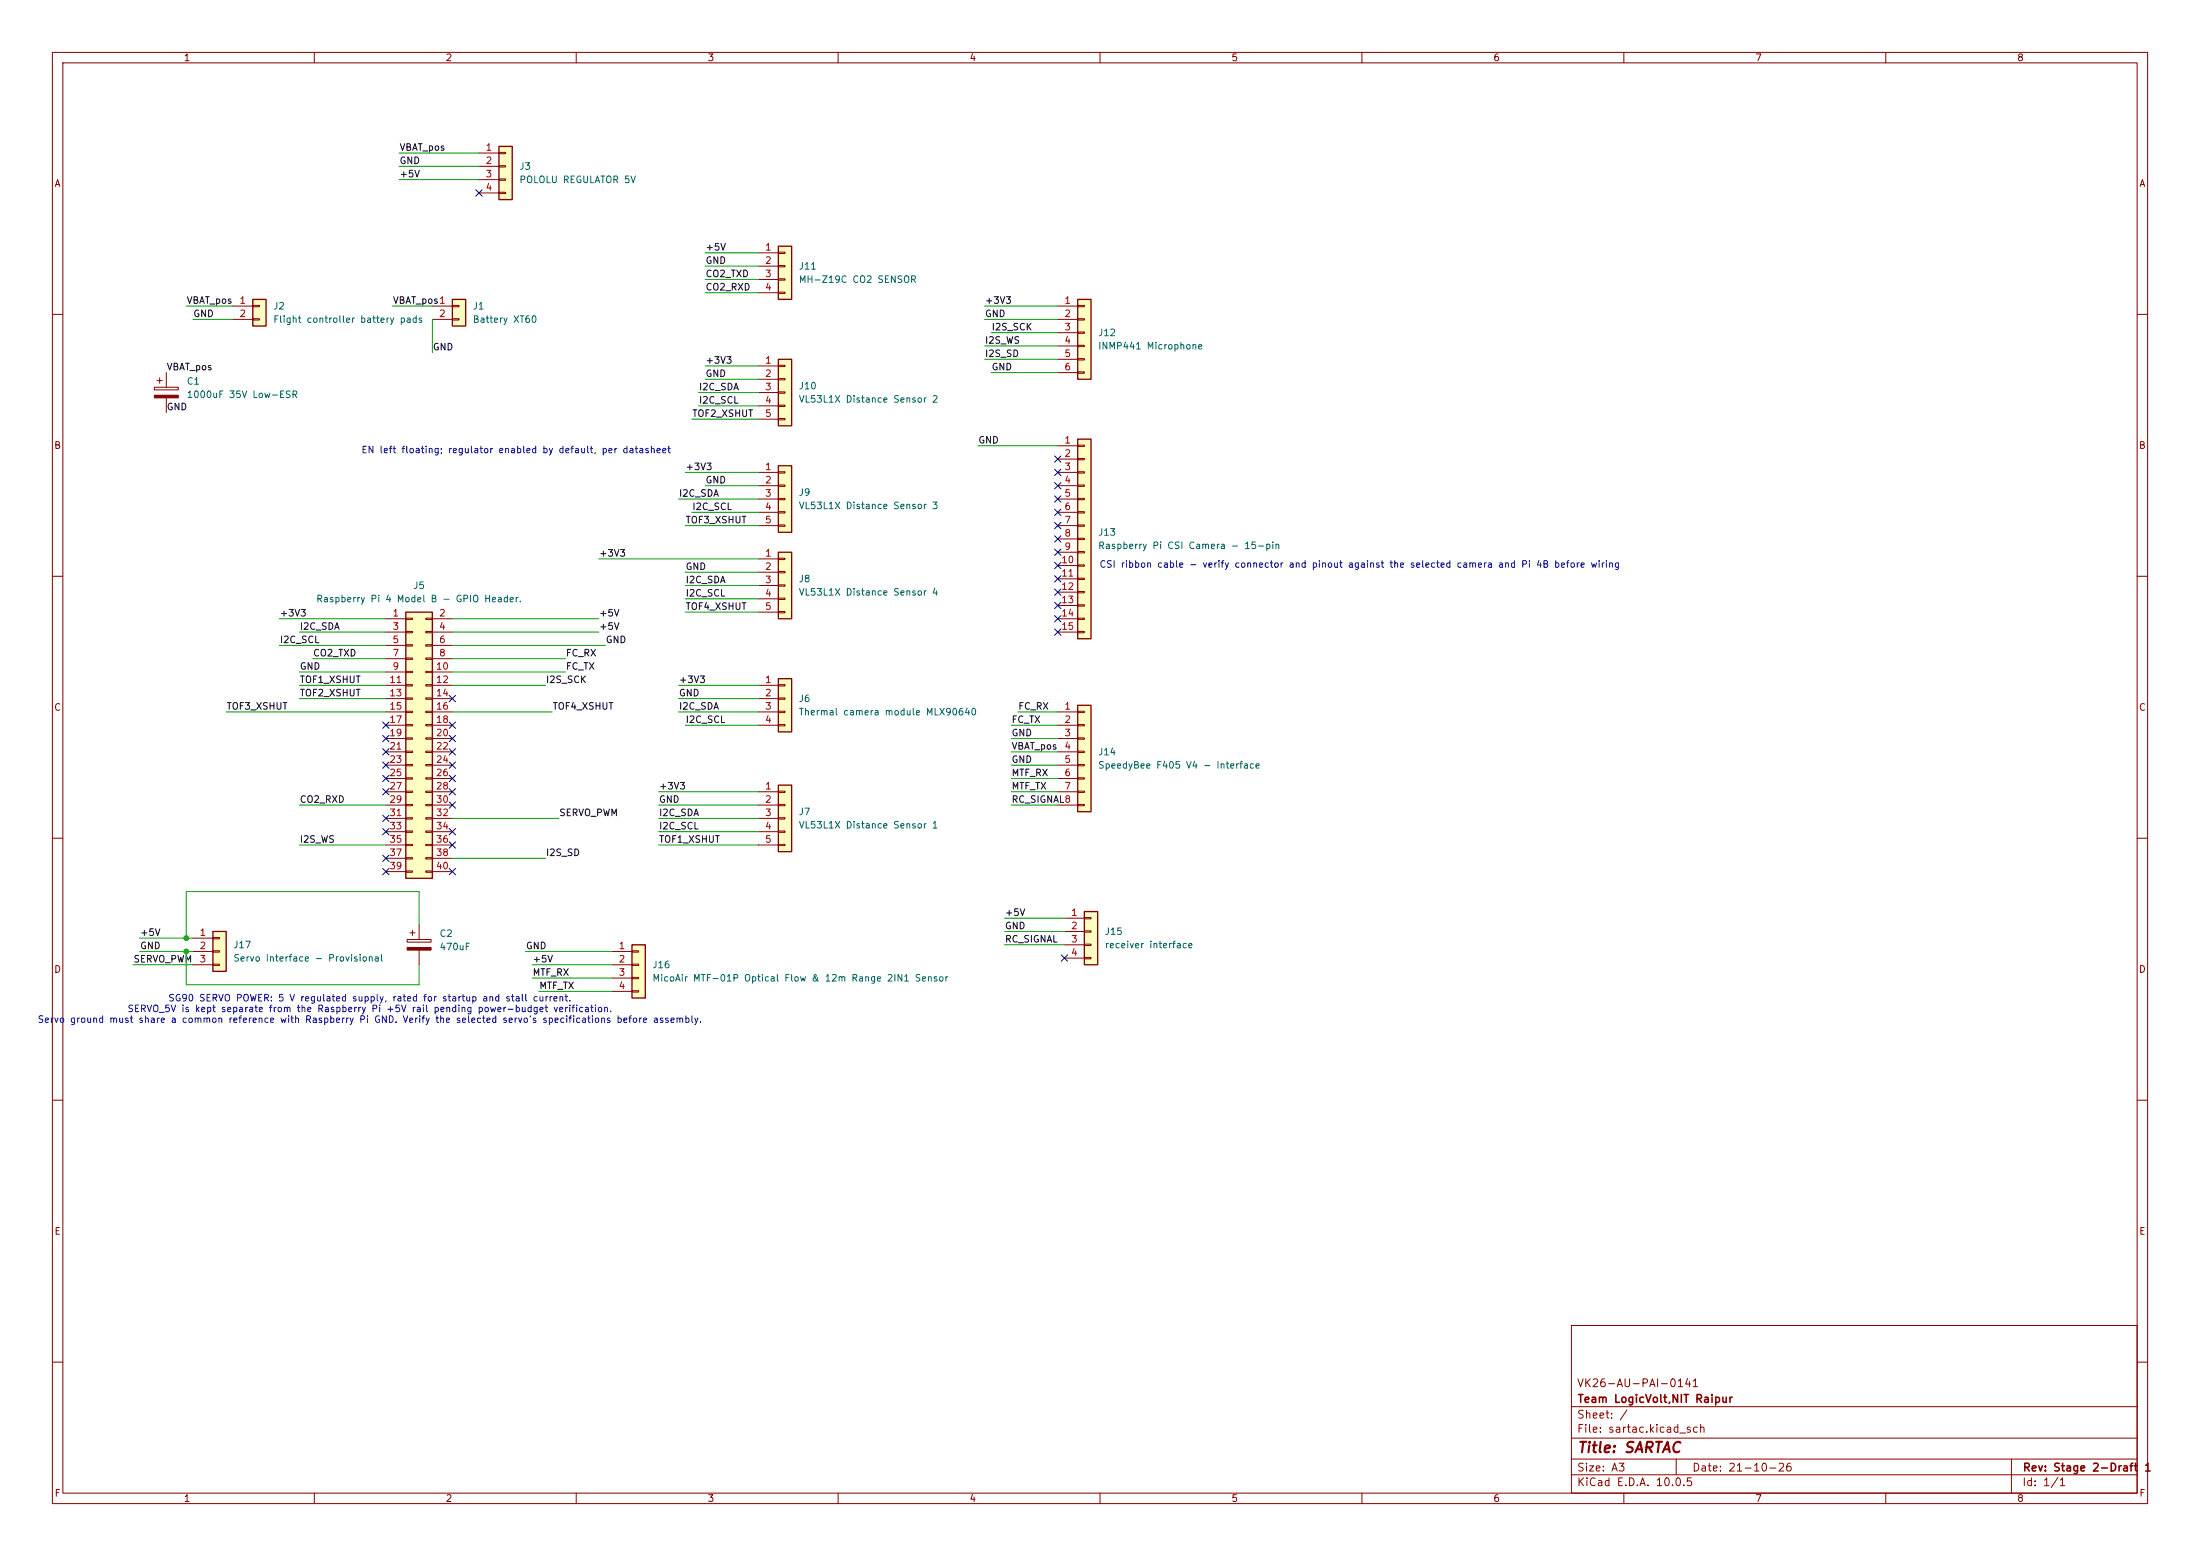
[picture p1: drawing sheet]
<svg xmlns="http://www.w3.org/2000/svg" width="420mm" height="297mm" viewBox="0 0 420 297" stroke-linecap="round" stroke-linejoin="round" font-family="sans-serif">
<g fill="none" stroke="#840000" stroke-width=".19">
<path d="M10 10h400v277h-400zM12 12h396v273h-396zM60 10v2M110 10v2M160 10v2M210 10v2M260 10v2M310 10v2M360 10v2M10 60h2M408 60h2M10 110h2"/>
<path d="M408 110h2M10 160h2M408 160h2M10 210h2M408 210h2M300 253h108v32h-108zM10 260h2M300 278.5h108M300 274.5h108M300 268.5h108M320 278.5v3M384 278.5v6.5"/>
<path d="M408 260h2M60 285v2M110 285v2M160 285v2M210 285v2M260 285v2M300 281.5h108M310 285v2M360 285v2"/>
</g>
<path d="M77.5 116.8h5v50.8h-5z" fill="#ffffc2"/>
<path d="M77.5 116.8h5v50.8h-5z" fill="none" stroke="#840000" stroke-width=".25"/>
<g fill="none" stroke="#840000" stroke-width=".19">
<path d="M73.7 118.1h3.8M77.5 118h1.2v.2h-1.2zM81.3 118h1.2v.2h-1.2zM82.5 118.1h3.9M73.7 120.7h3.8M73.7 123.2h3.8M73.7 125.7h3.8M73.7 128.3h3.8M73.7 130.8h3.8M73.7 133.4h3.8M73.7 135.9h3.8M73.7 138.4h3.8"/>
<path d="M77.5 120.5h1.2v.3h-1.2zM77.5 123.1h1.2v.2h-1.2zM77.5 125.6h1.2v.3h-1.2zM77.5 128.1h1.2v.3h-1.2zM77.5 130.7h1.2v.2h-1.2zM77.5 133.2h1.2v.3h-1.2zM77.5 135.8h1.2v.2h-1.2zM77.5 138.3h1.2v.3h-1.2zM81.3 120.5h1.2v.3h-1.2zM81.3 123.1h1.2v.2h-1.2zM81.3 125.6h1.2v.3h-1.2zM81.3 128.1h1.2v.3h-1.2z"/>
<path d="M81.3 130.7h1.2v.2h-1.2zM81.3 133.2h1.2v.3h-1.2zM81.3 135.8h1.2v.2h-1.2zM81.3 138.3h1.2v.3h-1.2zM82.5 120.7h3.9M82.5 123.2h3.9M82.5 125.7h3.9M82.5 128.3h3.9M82.5 130.8h3.9M82.5 133.4h3.9M82.5 135.9h3.9M82.5 138.4h3.9"/>
<path d="M73.7 141h3.8M73.7 143.5h3.8M73.7 146.1h3.8M73.7 148.6h3.8M73.7 151.1h3.8M73.7 153.7h3.8M73.7 156.2h3.8M73.7 158.8h3.8M77.5 140.8h1.2v.3h-1.2zM77.5 143.4h1.2v.2h-1.2zM77.5 145.9h1.2v.3h-1.2zM77.5 148.5h1.2v.2h-1.2z"/>
<path d="M77.5 151h1.2v.3h-1.2zM77.5 153.5h1.2v.3h-1.2zM77.5 156.1h1.2v.2h-1.2zM77.5 158.6h1.2v.3h-1.2zM81.3 140.8h1.2v.3h-1.2zM81.3 143.4h1.2v.2h-1.2zM81.3 145.9h1.2v.3h-1.2zM81.3 148.5h1.2v.2h-1.2zM81.3 151h1.2v.3h-1.2zM81.3 153.5h1.2v.3h-1.2zM81.3 156.1h1.2v.2h-1.2zM81.3 158.6h1.2v.3h-1.2z"/>
<path d="M82.5 141h3.9M82.5 143.5h3.9M82.5 146.1h3.9M82.5 148.6h3.9M82.5 151.1h3.9M82.5 153.7h3.9M82.5 156.2h3.9M82.5 158.8h3.9M73.7 161.3h3.8M73.7 163.8h3.8M73.7 166.4h3.8M77.5 161.2h1.2v.2h-1.2z"/>
<path d="M77.5 163.7h1.2v.3h-1.2zM77.5 166.2h1.2v.3h-1.2zM81.3 161.2h1.2v.2h-1.2zM81.3 163.7h1.2v.3h-1.2zM81.3 166.2h1.2v.3h-1.2zM82.5 161.3h3.9M82.5 163.8h3.9M82.5 166.4h3.9"/>
</g>
<path d="M205.7 134.6h2.6v20.3h-2.6z" fill="#ffffc2"/>
<path d="M205.7 134.6h2.6v20.3h-2.6z" fill="none" stroke="#840000" stroke-width=".25"/>
<g fill="none" stroke="#840000" stroke-width=".19">
<path d="M201.9 135.9h3.8M201.9 138.4h3.8M205.7 135.8h1.3v.2h-1.3zM205.7 138.3h1.3v.3h-1.3zM201.9 141h3.8M201.9 143.5h3.8M201.9 146.1h3.8M201.9 148.6h3.8M201.9 151.1h3.8M201.9 153.7h3.8M205.7 140.8h1.3v.3h-1.3zM205.7 143.4h1.3v.2h-1.3z"/>
<path d="M205.7 145.9h1.3v.3h-1.3zM205.7 148.5h1.3v.2h-1.3zM205.7 151h1.3v.3h-1.3zM205.7 153.5h1.3v.3h-1.3z"/>
</g>
<path d="M207 174h2.5v10.2h-2.5z" fill="#ffffc2"/>
<path d="M207 174h2.5v10.2h-2.5z" fill="none" stroke="#840000" stroke-width=".25"/>
<g fill="none" stroke="#840000" stroke-width=".19">
<path d="M29.5 73.9h4.5v.5h-4.5zM30 72.6h1M30.5 72.1v1.1M31.7 71.1v2.8M31.7 75.9v2.8M203.2 175.3h3.8M203.2 177.8h3.8M207 175.1h1.3v.3h-1.3zM207 177.7h1.3v.2h-1.3zM203.2 180.3h3.8M203.2 182.9h3.8M207 180.2h1.3v.3h-1.3z"/>
<path d="M207 182.8h1.3v.2h-1.3z"/>
</g>
<path d="M29.5 75.4h4.5v.5h-4.5z" fill="#840000" stroke="#840000" stroke-width=".19"/>
<path d="M205.7 57.2h2.6v15.2h-2.6z" fill="#ffffc2"/>
<path d="M205.7 57.2h2.6v15.2h-2.6z" fill="none" stroke="#840000" stroke-width=".25"/>
<path d="M201.9 58.4h3.8M205.7 58.3h1.3v.2h-1.3zM201.9 61h3.8M201.9 63.5h3.8M201.9 66h3.8M201.9 68.6h3.8M201.9 71.1h3.8M205.7 60.8h1.3v.3h-1.3zM205.7 63.4h1.3v.2h-1.3zM205.7 65.9h1.3v.3h-1.3zM205.7 68.5h1.3v.2h-1.3zM205.7 71h1.3v.2h-1.3z" fill="none" stroke="#840000" stroke-width=".19"/>
<path d="M205.7 83.8h2.6v38.1h-2.6z" fill="#ffffc2"/>
<path d="M205.7 83.8h2.6v38.1h-2.6z" fill="none" stroke="#840000" stroke-width=".25"/>
<g fill="none" stroke="#840000" stroke-width=".19">
<path d="M201.9 85.1h3.8M201.9 87.6h3.8M201.9 90.2h3.8M201.9 92.7h3.8M201.9 95.3h3.8M201.9 97.8h3.8M205.7 85h1.3v.2h-1.3zM205.7 87.5h1.3v.3h-1.3zM205.7 90h1.3v.3h-1.3zM205.7 92.6h1.3v.2h-1.3zM205.7 95.1h1.3v.3h-1.3zM205.7 97.7h1.3v.2h-1.3z"/>
<path d="M201.9 100.3h3.8M201.9 102.9h3.8M201.9 105.4h3.8M201.9 108h3.8M201.9 110.5h3.8M201.9 113h3.8M201.9 115.6h3.8M201.9 118.1h3.8M205.7 100.2h1.3v.3h-1.3zM205.7 102.7h1.3v.3h-1.3zM205.7 105.3h1.3v.2h-1.3zM205.7 107.8h1.3v.3h-1.3z"/>
<path d="M205.7 110.4h1.3v.2h-1.3zM205.7 112.9h1.3v.3h-1.3zM205.7 115.4h1.3v.3h-1.3zM205.7 118h1.3v.2h-1.3zM201.9 120.7h3.8M205.7 120.5h1.3v.3h-1.3z"/>
</g>
<path d="M120.6 180.3h2.6v10.2h-2.6z" fill="#ffffc2"/>
<path d="M120.6 180.3h2.6v10.2h-2.6z" fill="none" stroke="#840000" stroke-width=".25"/>
<path d="M116.8 181.6h3.8M116.8 184.2h3.8M116.8 186.7h3.8M116.8 189.2h3.8M120.6 181.5h1.3v.2h-1.3zM120.6 184h1.3v.3h-1.3zM120.6 186.6h1.3v.2h-1.3zM120.6 189.1h1.3v.3h-1.3z" fill="none" stroke="#840000" stroke-width=".19"/>
<path d="M148.6 105.4h2.5v12.7h-2.5z" fill="#ffffc2"/>
<path d="M148.6 105.4h2.5v12.7h-2.5z" fill="none" stroke="#840000" stroke-width=".25"/>
<path d="M144.8 106.7h3.8M144.8 109.2h3.8M144.8 111.8h3.8M144.8 114.3h3.8M144.8 116.8h3.8M148.6 106.6h1.3v.2h-1.3zM148.6 109.1h1.3v.2h-1.3zM148.6 111.6h1.3v.3h-1.3zM148.6 114.2h1.3v.2h-1.3zM148.6 116.7h1.3v.3h-1.3z" fill="none" stroke="#840000" stroke-width=".19"/>
<path d="M148.6 129.5h2.5v10.2h-2.5z" fill="#ffffc2"/>
<path d="M148.6 129.5h2.5v10.2h-2.5z" fill="none" stroke="#840000" stroke-width=".25"/>
<path d="M144.8 130.8h3.8M144.8 133.4h3.8M144.8 135.9h3.8M144.8 138.4h3.8M148.6 130.7h1.3v.2h-1.3zM148.6 133.2h1.3v.3h-1.3zM148.6 135.8h1.3v.2h-1.3zM148.6 138.3h1.3v.3h-1.3z" fill="none" stroke="#840000" stroke-width=".19"/>
<path d="M48.3 57.2h2.5v5h-2.5z" fill="#ffffc2"/>
<path d="M48.3 57.2h2.5v5h-2.5z" fill="none" stroke="#840000" stroke-width=".25"/>
<path d="M44.4 58.4h3.9M48.3 58.3h1.2v.2h-1.2zM44.4 61h3.9M48.3 60.8h1.2v.3h-1.2z" fill="none" stroke="#840000" stroke-width=".19"/>
<path d="M148.6 149.9h2.5v12.7h-2.5z" fill="#ffffc2"/>
<path d="M148.6 149.9h2.5v12.7h-2.5z" fill="none" stroke="#840000" stroke-width=".25"/>
<path d="M144.8 151.1h3.8M144.8 153.7h3.8M144.8 156.2h3.8M144.8 158.8h3.8M148.6 151h1.3v.3h-1.3zM148.6 153.5h1.3v.3h-1.3zM148.6 156.1h1.3v.2h-1.3zM148.6 158.6h1.3v.3h-1.3zM144.8 161.3h3.8M148.6 161.2h1.3v.2h-1.3z" fill="none" stroke="#840000" stroke-width=".19"/>
<path d="M40.6 177.8h2.6v7.6h-2.6z" fill="#ffffc2"/>
<path d="M40.6 177.8h2.6v7.6h-2.6z" fill="none" stroke="#840000" stroke-width=".25"/>
<path d="M36.8 179.1h3.8M40.6 178.9h1.3v.3h-1.3zM77.7 179.3h4.6v.5h-4.6zM78.2 178.1h1M78.7 177.5v1.1M80 176.5v2.8M36.8 181.6h3.8M36.8 184.2h3.8M40.6 181.5h1.3v.2h-1.3zM40.6 184h1.3v.3h-1.3zM80 181.4v2.8" fill="none" stroke="#840000" stroke-width=".19"/>
<path d="M77.7 180.8h4.6v.6h-4.6z" fill="#840000" stroke="#840000" stroke-width=".19"/>
<path d="M86.4 57.2h2.5v5h-2.5z" fill="#ffffc2"/>
<path d="M86.4 57.2h2.5v5h-2.5z" fill="none" stroke="#840000" stroke-width=".25"/>
<path d="M82.5 58.4h3.9M86.4 58.3h1.2v.2h-1.2zM82.5 61h3.9M86.4 60.8h1.2v.3h-1.2z" fill="none" stroke="#840000" stroke-width=".19"/>
<path d="M95.2 27.9h2.6v10.2h-2.6z" fill="#ffffc2"/>
<path d="M95.2 27.9h2.6v10.2h-2.6z" fill="none" stroke="#840000" stroke-width=".25"/>
<path d="M91.4 29.2h3.8M91.4 31.8h3.8M91.4 34.3h3.8M91.4 36.8h3.8M95.2 29.1h1.3v.2h-1.3zM95.2 31.6h1.3v.3h-1.3zM95.2 34.2h1.3v.2h-1.3zM95.2 36.7h1.3v.3h-1.3z" fill="none" stroke="#840000" stroke-width=".19"/>
<path d="M148.6 88.9h2.5v12.7h-2.5z" fill="#ffffc2"/>
<path d="M148.6 88.9h2.5v12.7h-2.5z" fill="none" stroke="#840000" stroke-width=".25"/>
<path d="M144.8 90.2h3.8M144.8 92.7h3.8M144.8 95.3h3.8M144.8 97.8h3.8M148.6 90h1.3v.3h-1.3zM148.6 92.6h1.3v.2h-1.3zM148.6 95.1h1.3v.3h-1.3zM148.6 97.7h1.3v.2h-1.3zM144.8 100.3h3.8M148.6 100.2h1.3v.3h-1.3z" fill="none" stroke="#840000" stroke-width=".19"/>
<path d="M148.6 68.6h2.5v12.7h-2.5z" fill="#ffffc2"/>
<path d="M148.6 68.6h2.5v12.7h-2.5z" fill="none" stroke="#840000" stroke-width=".25"/>
<path d="M144.8 69.9h3.8M144.8 72.4h3.8M144.8 74.9h3.8M144.8 77.5h3.8M148.6 69.7h1.3v.3h-1.3zM148.6 72.3h1.3v.2h-1.3zM148.6 74.8h1.3v.3h-1.3zM148.6 77.3h1.3v.3h-1.3zM148.6 79.9h1.3v.2h-1.3zM144.8 80h3.8" fill="none" stroke="#840000" stroke-width=".19"/>
<path d="M148.6 47h2.5v10.2h-2.5z" fill="#ffffc2"/>
<path d="M148.6 47h2.5v10.2h-2.5z" fill="none" stroke="#840000" stroke-width=".25"/>
<path d="M144.8 48.3h3.8M144.8 50.8h3.8M144.8 53.3h3.8M144.8 55.9h3.8M148.6 48.1h1.3v.3h-1.3zM148.6 50.7h1.3v.2h-1.3zM148.6 53.2h1.3v.3h-1.3zM148.6 55.8h1.3v.2h-1.3z" fill="none" stroke="#840000" stroke-width=".19"/>
<g fill="none" stroke="#009600" stroke-width=".19">
<path d="M76.2 31.8h15.2M76.2 34.3h15.2M76.2 29.2h15.2M35.6 58.4h8.8M74.9 58.4h7.6M134.6 48.3h10.2M134.6 50.8h10.2M134.6 53.3h10.2M134.6 55.9h10.2M188 58.4h13.9M36.8 61h7.6M82.5 61v6.3"/>
<path d="M133.3 77.5h11.5M133.3 74.9h11.5M134.6 69.9h10.2M134.6 72.4h10.2M188 61h13.9M188 68.6h13.9M188 66h13.9M189.2 63.5h12.7M189.2 71.1h12.7M129.5 95.3h15.3M130.8 90.2h14M132.1 80h12.7"/>
<path d="M132.1 97.8h12.7M134.6 92.7h10.2M186.7 85.1h15.2M53.3 118.1h20.4M86.4 118.1h27.9M114.3 106.7h30.5M130.8 116.8h14M130.8 114.3h14M130.8 111.8h14M130.8 109.2h14M130.8 100.3h14M43.2 135.9h30.5"/>
<path d="M53.3 123.2h20.4M57.1 120.7h16.6M57.1 133.4h16.6M57.1 130.8h16.6M57.1 128.3h16.6M59.7 125.7h14M86.4 120.7h27.9M86.4 123.2h29.2M86.4 130.8h17.7M86.4 128.3h21.5M86.4 125.7h21.5M86.4 135.9h19"/>
<path d="M129.5 133.4h15.3M129.5 130.8h15.3M129.5 135.9h15.3M130.8 138.4h14M193 138.4h8.9M194.3 135.9h7.6M57.1 153.7h16.6M86.4 156.2h20.3M125.7 153.7h19.1M125.7 156.2h19.1M125.7 151.1h19.1M125.7 158.8h19.1"/>
<path d="M193 153.7h8.9M193 151.1h8.9M193 146.1h8.9M193 148.6h8.9M193 143.5h8.9M193 141h8.9M26.7 179.1h10.1M57.1 161.3h16.6M80 176.5v-6.3h-44.4v8.9M86.4 163.8h17.7M125.7 161.3h19.1M191.8 177.8h11.4"/>
<path d="M191.8 175.3h11.4M25.4 184.2h11.4M26.7 181.6h10.1M35.6 181.6v6.4h44.4v-3.8M100.3 181.6h16.5M101.6 184.2h15.2M101.6 186.7h15.2M102.9 189.2h13.9M191.8 180.3h11.4"/>
</g>
<g fill="none" stroke="#000084" stroke-width=".19">
<path d="M90.8 36.2l1.2 1.2M92 36.2l-1.2 1.2M201.3 99.7l1.2 1.2M201.3 97.2l1.2 1.2M201.3 94.6l1.2 1.3M201.3 92.1l1.2 1.2M201.3 89.6l1.2 1.2M201.3 87l1.2 1.2M202.5 99.7l-1.2 1.2M202.5 97.2l-1.2 1.2M202.5 94.6l-1.2 1.3M202.5 92.1l-1.2 1.2"/>
<path d="M202.5 89.6l-1.2 1.2M202.5 87l-1.2 1.2M201.3 117.5l1.2 1.2M201.3 115l1.2 1.2M201.3 102.3l1.2 1.2M201.3 112.4l1.2 1.2M201.3 107.3l1.2 1.3M201.3 104.8l1.2 1.2M201.3 109.9l1.2 1.2M202.5 117.5l-1.2 1.2M202.5 115l-1.2 1.2M202.5 102.3l-1.2 1.2"/>
<path d="M202.5 112.4l-1.2 1.2M202.5 107.3l-1.2 1.3M202.5 104.8l-1.2 1.2M202.5 109.9l-1.2 1.2M73.1 137.8l1.2 1.2M74.3 137.8l-1.2 1.2M85.8 132.7l1.2 1.3M85.8 137.8l1.2 1.2M87 132.7l-1.2 1.3M87 137.8l-1.2 1.2M201.3 120l1.2 1.3M202.5 120l-1.2 1.3"/>
<path d="M73.1 158.1l1.2 1.3M73.1 140.4l1.2 1.2M73.1 148l1.2 1.2M73.1 145.4l1.2 1.3M73.1 142.9l1.2 1.2M73.1 150.5l1.2 1.2M73.1 155.6l1.2 1.2M74.3 158.1l-1.2 1.3M74.3 140.4l-1.2 1.2M74.3 145.4l-1.2 1.3M74.3 142.9l-1.2 1.2M74.3 150.5l-1.2 1.2"/>
<path d="M74.3 155.6l-1.2 1.2M74.3 148l-1.2 1.2M85.8 153.1l1.2 1.2M85.8 148l1.2 1.2M85.8 158.1l1.2 1.3M85.8 142.9l1.2 1.2M85.8 140.4l1.2 1.2M85.8 145.4l1.2 1.3M85.8 150.5l1.2 1.2M87 150.5l-1.2 1.2M87 145.4l-1.2 1.3M87 153.1l-1.2 1.2"/>
<path d="M87 148l-1.2 1.2M87 158.1l-1.2 1.3M87 142.9l-1.2 1.2M87 140.4l-1.2 1.2M73.1 163.2l1.2 1.2M73.1 165.8l1.2 1.2M74.3 163.2l-1.2 1.2M74.3 165.8l-1.2 1.2M85.8 165.8l1.2 1.2M85.8 160.7l1.2 1.2M87 165.8l-1.2 1.2M87 160.7l-1.2 1.2"/>
<path d="M202.6 182.3l1.2 1.2M203.8 182.3l-1.2 1.2"/>
</g>
<g fill="#009600" stroke="#009600" stroke-width=".19">
<circle cx="35.6" cy="179.1" r=".46"/>
<circle cx="35.6" cy="181.6" r=".46"/>
</g>
<text font-size="2" fill="#840000" x="301" y="277.8">Title: SARTAC</text>
<g font-size="1.5" fill="#840000">
<text x="300.9" y="265.1">VK26-AU-PAI-0141</text>
<text x="301" y="268.1">Team LogicVolt,NIT Raipur</text>
<text x="300.9" y="273.8">File: sartac.kicad_sch</text>
<text x="300.9" y="271.1">Sheet: /</text>
<text x="300.9" y="281.2">Size: A3</text>
<text x="322.9" y="281.2">Date: 21-10-26</text>
<text x="386" y="281.2">Rev: Stage 2-Draft</text>
<text x="409.2" y="281.2">1</text>
<text x="300.9" y="284">KiCad E.D.A. 10.0.5</text>
<text x="385.9" y="284">Id: 1/1</text>
</g>
<g font-size="1.3" fill="#840000">
<text x="35" y="12">1</text>
<text x="85" y="12">2</text>
<text x="135" y="12">3</text>
<text x="185" y="12">4</text>
<text x="235" y="12">5</text>
<text x="285" y="12">6</text>
<text x="335" y="12">7</text>
<text x="385" y="12">8</text>
<text x="10.3" y="36">A</text>
<text x="408.3" y="36">A</text>
<text x="10.2" y="86">B</text>
<text x="408.2" y="86">B</text>
<text x="10.2" y="136">C</text>
<text x="408.2" y="136">C</text>
<text x="10.2" y="186">D</text>
<text x="408.2" y="186">D</text>
<text x="10.3" y="236">E</text>
<text x="408.3" y="236">E</text>
<text x="10.3" y="286">F</text>
<text x="35" y="287">1</text>
<text x="85" y="287">2</text>
<text x="135" y="287">3</text>
<text x="185" y="287">4</text>
<text x="235" y="287">5</text>
<text x="285" y="287">6</text>
<text x="335" y="287">7</text>
<text x="385" y="287">8</text>
<text x="408.3" y="286">F</text>
</g>
<g font-size="1.3" fill="#0f0f0f">
<text x="76.2" y="29.1">VBAT_pos</text>
<text x="76.2" y="34.2">+5V</text>
<text x="76.2" y="31.6">GND</text>
<text x="134.6" y="48.1">+5V</text>
<text x="134.6" y="50.7">GND</text>
<text x="134.6" y="53.2">CO2_TXD</text>
<text x="35.5" y="58.3">VBAT_pos</text>
<text x="74.9" y="58.3">VBAT_pos1</text>
<text x="134.6" y="55.8">CO2_RXD</text>
<text x="187.9" y="58.3">+3V3</text>
<text x="36.8" y="60.8">GND</text>
<text x="187.9" y="60.8">GND</text>
<text x="187.9" y="65.9">I2S_WS</text>
<text x="189.2" y="63.4">I2S_SCK</text>
<text x="31.7" y="71">VBAT_pos</text>
<text x="82.5" y="67.2">GND</text>
<text x="134.6" y="69.7">+3V3</text>
<text x="187.9" y="68.5">I2S_SD</text>
<text x="189.2" y="71">GND</text>
<text x="133.3" y="77.3">I2C_SCL</text>
<text x="133.3" y="74.8">I2C_SDA</text>
<text x="134.6" y="72.3">GND</text>
<text x="31.7" y="78.6">GND</text>
<text x="132.1" y="79.9">TOF2_XSHUT</text>
<text x="186.7" y="85">GND</text>
<text x="129.5" y="95.1">I2C_SDA</text>
<text x="130.8" y="90">+3V3</text>
<text x="134.6" y="92.6">GND</text>
<text x="130.8" y="100.2">TOF3_XSHUT</text>
<text x="132.1" y="97.7">I2C_SCL</text>
<text x="114.3" y="106.6">+3V3</text>
<text x="130.8" y="109.1">GND</text>
<text x="130.8" y="111.6">I2C_SDA</text>
<text x="53.3" y="118">+3V3</text>
<text x="114.3" y="118">+5V</text>
<text x="130.8" y="114.2">I2C_SCL</text>
<text x="130.8" y="116.7">TOF4_XSHUT</text>
<text x="53.3" y="123.1">I2C_SCL</text>
<text x="57.1" y="120.5">I2C_SDA</text>
<text x="59.7" y="125.6">CO2_TXD</text>
<text x="107.9" y="125.6">FC_RX</text>
<text x="114.3" y="120.5">+5V</text>
<text x="115.5" y="123.1">GND</text>
<text x="57.1" y="128.1">GND</text>
<text x="57.1" y="130.7">TOF1_XSHUT</text>
<text x="104.1" y="130.7">I2S_SCK</text>
<text x="107.9" y="128.1">FC_TX</text>
<text x="129.5" y="130.7">+3V3</text>
<text x="43.2" y="135.8">TOF3_XSHUT</text>
<text x="57.1" y="133.2">TOF2_XSHUT</text>
<text x="105.4" y="135.8">TOF4_XSHUT</text>
<text x="129.5" y="135.8">I2C_SDA</text>
<text x="129.5" y="133.2">GND</text>
<text x="194.3" y="135.8">FC_RX</text>
<text x="130.8" y="138.3">I2C_SCL</text>
<text x="193" y="138.3">FC_TX</text>
<text x="193" y="143.4">VBAT_pos</text>
<text x="193" y="140.8">GND</text>
<text x="193" y="145.9">GND</text>
<text x="193" y="148.5">MTF_RX</text>
<text x="57.1" y="153.5">CO2_RXD</text>
<text x="125.7" y="151">+3V3</text>
<text x="125.7" y="153.5">GND</text>
<text x="193" y="153.5">RC_SIGNAL8</text>
<text x="193" y="151">MTF_TX</text>
<text x="57.1" y="161.2">I2S_WS</text>
<text x="106.7" y="156.1">SERVO_PWM</text>
<text x="125.7" y="161.2">TOF1_XSHUT</text>
<text x="125.7" y="158.6">I2C_SCL</text>
<text x="125.7" y="156.1">I2C_SDA</text>
<text x="104.1" y="163.7">I2S_SD</text>
<text x="26.6" y="178.9">+5V</text>
<text x="191.7" y="177.7">GND</text>
<text x="191.7" y="175.1">+5V</text>
<text x="25.4" y="184">SERVO_PWM</text>
<text x="26.6" y="181.5">GND</text>
<text x="100.3" y="181.5">GND</text>
<text x="101.6" y="184">+5V</text>
<text x="191.7" y="180.2">RC_SIGNAL</text>
<text x="101.6" y="186.6">MTF_RX</text>
<text x="102.8" y="189.1">MTF_TX</text>
</g>
<g font-size="1.3" fill="#a90000">
<text x="92.6" y="29.1">1</text>
<text x="92.6" y="31.6">2</text>
<text x="92.6" y="34.2">3</text>
<text x="92.6" y="36.7">4</text>
<text x="146" y="48.1">1</text>
<text x="146" y="50.7">2</text>
<text x="146" y="53.2">3</text>
<text x="45.6" y="58.3">1</text>
<text x="146" y="55.7">4</text>
<text x="203.1" y="58.3">1</text>
<text x="45.6" y="60.8">2</text>
<text x="83.7" y="60.8">2</text>
<text x="203.1" y="60.8">2</text>
<text x="203.1" y="63.4">3</text>
<text x="203.1" y="65.9">4</text>
<text x="146" y="69.7">1</text>
<text x="203.1" y="68.4">5</text>
<text x="203.1" y="71">6</text>
<text x="146" y="72.3">2</text>
<text x="146" y="74.8">3</text>
<text x="146" y="77.3">4</text>
<text x="146" y="79.9">5</text>
<text x="203.1" y="85">1</text>
<text x="203.1" y="87.5">2</text>
<text x="146" y="90">1</text>
<text x="146" y="92.6">2</text>
<text x="146" y="95.1">3</text>
<text x="203.1" y="90">3</text>
<text x="203.1" y="92.6">4</text>
<text x="203.1" y="95.1">5</text>
<text x="146" y="97.7">4</text>
<text x="146" y="100.2">5</text>
<text x="203.1" y="97.7">6</text>
<text x="203.1" y="100.2">7</text>
<text x="146" y="106.5">1</text>
<text x="202.5" y="107.8">10</text>
<text x="203.1" y="102.7">8</text>
<text x="203.1" y="105.3">9</text>
<text x="146" y="109.1">2</text>
<text x="146" y="111.6">3</text>
<text x="202.5" y="110.4">11</text>
<text x="202.5" y="112.9">12</text>
<text x="74.8" y="118">1</text>
<text x="83.7" y="118">2</text>
<text x="146" y="114.2">4</text>
<text x="146" y="116.7">5</text>
<text x="202.5" y="115.4">13</text>
<text x="202.5" y="118">14</text>
<text x="74.8" y="120.5">3</text>
<text x="74.8" y="123.1">5</text>
<text x="74.8" y="125.6">7</text>
<text x="83.7" y="120.5">4</text>
<text x="83.7" y="123.1">6</text>
<text x="83.7" y="125.6">8</text>
<text x="202.5" y="120.5">15</text>
<text x="74.2" y="130.7">11</text>
<text x="74.8" y="128.1">9</text>
<text x="83.1" y="128.1">10</text>
<text x="83.1" y="130.7">12</text>
<text x="146" y="130.7">1</text>
<text x="74.2" y="133.2">13</text>
<text x="74.2" y="135.8">15</text>
<text x="83.1" y="133.2">14</text>
<text x="83.1" y="135.8">16</text>
<text x="146" y="133.2">2</text>
<text x="146" y="135.8">3</text>
<text x="203.1" y="135.8">1</text>
<text x="74.2" y="138.3">17</text>
<text x="74.2" y="140.8">19</text>
<text x="74.2" y="143.4">21</text>
<text x="83.1" y="138.3">18</text>
<text x="83.1" y="140.8">20</text>
<text x="83.1" y="143.4">22</text>
<text x="146" y="138.3">4</text>
<text x="203.1" y="138.3">2</text>
<text x="203.1" y="140.8">3</text>
<text x="203.1" y="143.4">4</text>
<text x="74.2" y="145.9">23</text>
<text x="74.2" y="148.5">25</text>
<text x="83.1" y="145.9">24</text>
<text x="83.1" y="148.5">26</text>
<text x="203.1" y="145.9">5</text>
<text x="203.1" y="148.5">6</text>
<text x="74.2" y="151">27</text>
<text x="74.2" y="153.5">29</text>
<text x="83.1" y="151">28</text>
<text x="83.1" y="153.5">30</text>
<text x="146" y="151">1</text>
<text x="146" y="153.5">2</text>
<text x="203.1" y="151">7</text>
<text x="74.2" y="156.1">31</text>
<text x="74.2" y="158.6">33</text>
<text x="74.2" y="161.2">35</text>
<text x="83.1" y="156.1">32</text>
<text x="83.1" y="158.6">34</text>
<text x="83.1" y="161.2">36</text>
<text x="146" y="156.1">3</text>
<text x="146" y="158.6">4</text>
<text x="146" y="161.2">5</text>
<text x="74.2" y="163.7">37</text>
<text x="74.2" y="166.2">39</text>
<text x="83.1" y="163.7">38</text>
<text x="83.1" y="166.2">40</text>
<text x="38" y="178.9">1</text>
<text x="204.4" y="175.1">1</text>
<text x="204.4" y="177.7">2</text>
<text x="38" y="181.5">2</text>
<text x="38" y="184">3</text>
<text x="118" y="181.5">1</text>
<text x="118" y="184">2</text>
<text x="204.4" y="180.2">3</text>
<text x="204.4" y="182.7">4</text>
<text x="118" y="186.6">3</text>
<text x="118" y="189.1">4</text>
</g>
<g font-size="1.3" fill="#006464">
<text x="99" y="32.7">J3</text>
<text x="99" y="35.3">POLOLU REGULATOR 5V</text>
<text x="152.4" y="51.8">J11</text>
<text x="52.1" y="59.4">J2</text>
<text x="90.2" y="59.4">J1</text>
<text x="152.4" y="54.3">MH-Z19C CO2 SENSOR</text>
<text x="52.1" y="61.9">Flight controller battery pads</text>
<text x="90.2" y="61.9">Battery XT60</text>
<text x="209.5" y="64.5">J12</text>
<text x="209.5" y="67">INMP441 Microphone</text>
<text x="35.5" y="73.7">C1</text>
<text x="35.5" y="76.3">1000uF 35V Low-ESR</text>
<text x="152.4" y="74.6">J10</text>
<text x="152.4" y="77.2">VL53L1X Distance Sensor 2</text>
<text x="152.4" y="94.9">J9</text>
<text x="152.4" y="97.5">VL53L1X Distance Sensor 3</text>
<text x="209.5" y="102.6">J13</text>
<text x="209.5" y="105.1">Raspberry Pi CSI Camera - 15-pin</text>
<text x="78.8" y="112.7">J5</text>
<text x="152.4" y="111.5">J8</text>
<text x="152.4" y="114">VL53L1X Distance Sensor 4</text>
<text x="60.3" y="115.3">Raspberry Pi 4 Model B - GPIO Header.</text>
<text x="152.4" y="134.3">J6</text>
<text x="152.4" y="136.9">Thermal camera module MLX90640</text>
<text x="209.5" y="144.5">J14</text>
<text x="209.5" y="147">SpeedyBee F405 V4 - Interface</text>
<text x="152.4" y="155.9">J7</text>
<text x="152.4" y="158.4">VL53L1X Distance Sensor 1</text>
<text x="83.8" y="179.1">C2</text>
<text x="210.8" y="178.8">J15</text>
<text x="44.4" y="181.3">J17</text>
<text x="44.4" y="183.8">Servo Interface - Provisional</text>
<text x="83.8" y="181.7">470uF</text>
<text x="124.4" y="185.1">J16</text>
<text x="210.8" y="181.3">receiver interface</text>
<text x="124.4" y="187.7">MicoAir MTF-01P Optical Flow &amp; 12m Range 2IN1 Sensor</text>
</g>
<g font-size="1.3" fill="#0000c2">
<text x="68.9" y="86.8">EN left floating; regulator enabled by default, per datasheet</text>
<text x="209.8" y="108.7">CSI ribbon cable - verify connector and pinout against the selected camera and Pi 4B before wiring</text>
<text x="32" y="191.5">SG90 SERVO POWER: 5 V regulated supply, rated for startup and stall current.</text>
<text x="7.1" y="195.5">Servo ground must share a common reference with Raspberry Pi GND. Verify the selected servo's specifications before assembly.</text>
<text x="24.2" y="193.5">SERVO_5V is kept separate from the Raspberry Pi +5V rail pending power-budget verification.</text>
</g>
</svg>
